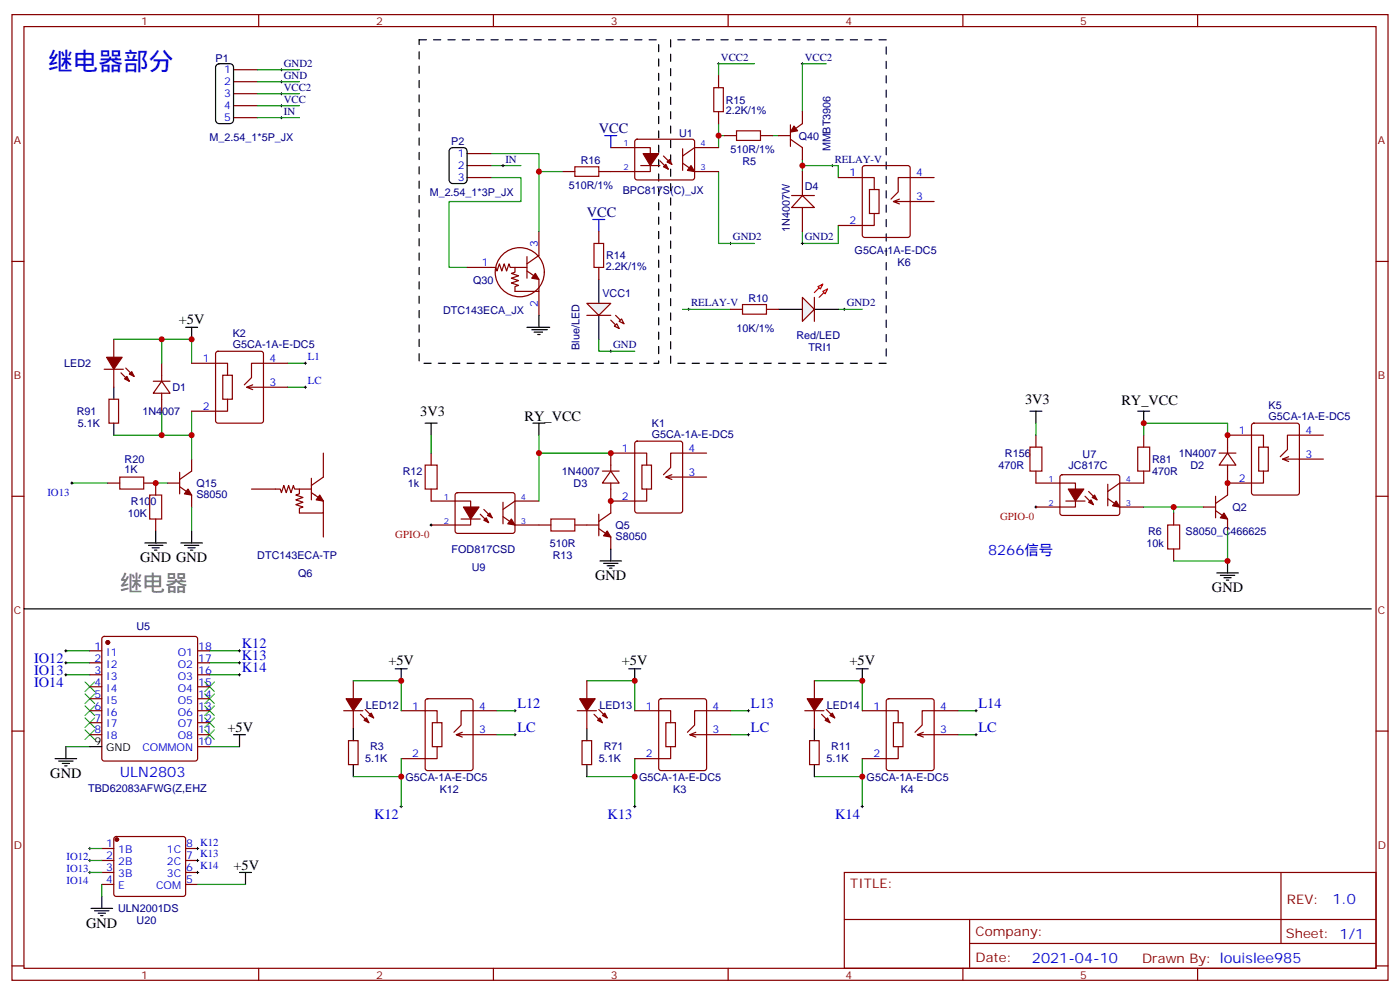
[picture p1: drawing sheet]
<svg xmlns="http://www.w3.org/2000/svg" width="412mm" height="292mm" viewBox="0 0 412 292" stroke-linecap="round" stroke-linejoin="round" font-family="sans-serif">
<g fill="none" stroke="#870000" stroke-width=".35">
<path d="M3.5 4.3h405.4v284.3h-405.4zM7.1 7.8h398.2v277.3h-398.2zM76.2 4.3v3.5M145.3 4.3v3.5M214.5 4.3v3.5M283.6 4.3v3.5M352.8 4.3v3.5M68.8 20.5h7M68.8 24.1h7M68.8 27.6h7M68.8 31.1h7M68.8 34.6h7"/>
<path d="M213.4 39.9h3.6M224 39.9h3.5M3.5 77h3.6M137.6 78.7h8.4l.4 1.1 .7-2.1 .7 2.1 .7-2.1 .7 2.1 .7-2.1 .4 1h4.9M151.7 78.7v1.5l-1.1 .3 2.2 .7-2.2 .7 2.2 .7-2.2 .7 2.2 .7-1.1 .4v1.4h7v-3.5l-3.5-2.5M155.2 75.6v6.3M158.7 68.2v7l-3.5 2.5M405.3 77h3.6M33.5 99.9v5.3M158.7 85.8v7.1M30.7 108.7h5.6M32.1 117.5h2.8v7.1h-2.8z"/>
<path d="M33.5 108.7v5.3M35.6 109.8l2.5 2.5M37 108.4l2.5 2.4M45.2 112.3h4.9M47.6 112.3l2.5 3.5h-4.9zM47.6 107v5.3M47.6 115.8v5.3M56.4 107h10.6v3.5M63.7 103.6l.5-.2h12.7l.7 .5v20l-.5 .6-12.9 .1-.6-.5-.1-20zM65.6 110.5h2.8v7h-2.8zM67 117.5v3.6h-10.6M74.4 113.3l-1.7 .7"/>
<path d="M84.7 107h-10.6v4.2l-2.1 2.1M84.7 114h-12l1.7 .7M52.9 139.1v6.3M56.4 135.2v3.5l-3.5 2.5M127 133.4v3.5M177.4 138.7h5M179.9 138.7l2.5 3.5h-5zM187.2 130.1l.5-.2h12.7l.6 .4 .1 20.1-.5 .6-12.9 .1-.7-.5v-20zM189.1 136.9h2.8v7.1h-2.8zM190.5 136.9v-3.5h-10.6v5.3M197.9 139.8l-1.8 .7M208.1 133.4h-10.5v4.3l-2.2 2.1"/>
<path d="M305.2 138.7v3.5h11.6v7.1h-11.6M305.2 128.1v3.6M312.4 140l.5-.2h16.5l.4 .7v10.8l-.7 .5-16.5-.1-.4-.6v-10.6zM336.9 128.1v3.6M336.9 138.7v3.5h-7.1l-3.5 2.5M359.1 133.4h5M361.6 133.4l2.5 3.5h-5zM361.6 136.9v8.9l-3.5 2.4M368.9 124.8l.5-.2h12.7l.6 .4 .1 20.1-.5 .6-12.9 .1-.7-.5v-20zM370.8 131.7h2.8v7h-2.8zM372.2 138.7v3.5h-10.6M372.2 131.7v-3.6h-10.6v5.3"/>
<path d="M379.6 134.5l-1.8 .7M389.8 128.1h-10.6v4.3l-2.1 2.1M389.8 135.2h-12l1.8 .7M3.5 146.1h3.6M31.7 142.2h3.6M42.3 142.2h3.6v3.6M45.9 152.8v3.6M49.4 142.2h3.5M52.9 143.3l3.5 2.5v3.5M127 144v3.5h11.6v7.1h-11.6M134.3 145.3l.5-.2h16.5l.4 .7-.1 10.8-.6 .5-16.5-.1-.4-.6v-10.6zM135.8 152.8h5.7"/>
<path d="M141.5 151.4l2.4 2.5M142.5 150l2.5 2.5M148.2 152.1l3.5 2.5h10.6M148.2 147.9v6.3M158.7 147.5h-7l-3.5 2.5M169.3 154.6h7.1M176.4 155.6l3.5 2.5v3.5M176.4 151.4v6.4M179.9 142.2v8.9l-3.5 2.4M190.5 144v3.5h-10.6M208.1 140.5h-12l1.8 .7M314 147.5h5.6"/>
<path d="M319.6 146.1l2.5 2.5M320.7 144.7l2.4 2.5M326.3 146.8l3.5 2.5h7.1M326.3 142.6v6.3M345.7 151.1v3.5M354.5 149.3h3.6M358.1 150.4l3.5 2.4v3.6M358.1 146.1v6.4M405.3 146.1h3.6M345.7 161.6v3.6M26.5 191.6h3.5M26.5 195.2h3.5"/>
<path d="M26.5 198.7h3.5M30.2 187.6l.5-.2h26.8l.5 .2 .2 .5v35.3l-.2 .5-.5 .2h-26.8l-.5-.2-.2-.5v-35.3zM58.2 191.6h3.5M58.2 195.2h3.5M58.2 198.7h3.5M3.5 215.3h3.6M26.5 202.2h3.5M26.5 205.7h3.5M26.5 209.3h3.5M26.5 212.8h3.5M26.5 216.3h3.5M58.2 202.2h3.5"/>
<path d="M58.2 205.7h3.5M58.2 209.3h3.5M58.2 212.8h3.5M58.2 216.3h3.5M58.2 219.9h3.5M101.2 209.3h5.7M102.7 218.1h2.8v7h-2.8zM104.1 200.4v5.3M104.1 209.3v5.3M106.2 210.3l2.5 2.5M107.6 208.9l2.5 2.5M118.2 209.3h10.6v3.5"/>
<path d="M125.5 205.9l.4-.2h12.7l.7 .5v20l-.4 .7h-13l-.6-.5-.1-20zM127.4 212.8h2.8v7.1h-2.8zM128.8 219.9v3.5h-10.6M136.2 215.6l-1.8 .7M146.4 209.3h-10.6v4.2l-2.1 2.1M146.4 216.3h-12l1.8 .7M170 209.3h5.7M171.4 218.1h2.9v7h-2.9zM172.9 200.4v5.3M172.9 209.3v5.3M175 210.3l2.4 2.5M176.4 208.9l2.5 2.5"/>
<path d="M187 209.3h10.6v3.5M194.3 205.9l.4-.2h12.7l.7 .5v20l-.4 .7h-13l-.6-.5-.1-20zM196.1 212.8h2.9v7.1h-2.9zM197.6 219.9v3.5h-10.6M205 215.6l-1.8 .7M215.2 209.3h-10.6v4.2l-2.1 2.1M215.2 216.3h-12l1.8 .7M237.1 209.3h5.6M238.5 218.1h2.8v7h-2.8zM239.9 200.4v5.3M239.9 209.3v5.3M242 210.3l2.5 2.5"/>
<path d="M243.4 208.9l2.5 2.5M254 209.3h10.6v3.5M261.3 205.9l.5-.2h12.7l.6 .5 .1 20-.5 .7h-12.9l-.7-.5v-20zM263.2 212.8h2.8v7.1h-2.8zM264.6 219.9v3.5h-10.6M272 215.6l-1.8 .7M282.2 209.3h-10.6v4.2l-2.1 2.1M282.2 216.3h-12l1.8 .7M405.3 215.3h3.6M248.7 256.9h156.6v28.2h-156.6zM377.3 256.9v20.9M248.7 270.7h156.5"/>
<path d="M285.6 277.8h119.6M285.6 270.7v14.2M3.5 284.4h3.6M76.2 285.1v3.5M145.3 285.1v3.5M214.5 285.1v3.5M283.6 285.1v3.5M352.8 285.1v3.5M405.3 284.4h3.6"/>
</g>
<g fill="none" stroke="#000" stroke-width=".35">
<path d="M63.7 19.2l.9-.4h3.1l.7 .2 .3 .5 .1 15.8-.2 .7-.6 .4h-3.4l-.7-.2-.3-.6-.1-15.8zM54.7 96.4h3.5M56.4 96.4v3.5M229.3 91.1h7.1M239.9 91.1h7M33.5 114v3.5M33.5 124.6v3.5M125.2 124.6h3.6M127 124.6v3.5M157 124.6h3.5M158.7 124.6v3.5M303.4 121.1h3.5"/>
<path d="M305.2 121.1v3.5M335.1 121.1h3.6M336.9 121.1v3.5M42.7 159.9h6.3M45.9 156.4v3.5M53.3 159.9h6.3M56.4 156.4v3.5M7.1 179.3h396.8M43.7 160.6h4.3M44.8 161.3h2.1M45.5 162h.7M54.3 160.6h4.3"/>
<path d="M55.4 161.3h2.1M56.1 162h.7M176.7 165.2h6.4M177.8 165.9h4.2M178.9 166.6h2.1M179.6 167.3h.7M179.9 161.6v3.6M358.4 168.7h6.4M359.5 169.4h4.2M360.5 170.1h2.2M361.2 170.8h.7M361.6 165.2v3.5"/>
<path d="M116.4 196.9h3.5M118.2 196.9v3.5M185.2 196.9h3.5M187 196.9v3.5M252.2 196.9h3.6M254 196.9v3.5M19.4 219.9v3.5M26.5 219.9h3.5M68.8 216.3h3.5M70.6 216.3v3.6M104.1 214.6v3.5M172.9 214.6v3.5"/>
<path d="M239.9 214.6v3.5M16.2 223.4h6.4M17.3 224.1h4.2M18.3 224.8h2.2M19 225.5h.8M104.1 225.1v3.6M172.9 225.1v3.6M239.9 225.1v3.6"/>
</g>
<path d="M217 38.5h7v2.8h-7zM125.2 136.9h3.6v7.1h-3.6zM303.4 131.7h3.5v7h-3.5zM335.1 131.7h3.6v7h-3.6zM35.3 140.5h7v3.5h-7zM44.1 145.8h3.5v7h-3.5zM162.3 152.8h7v3.6h-7zM344 154.6h3.5v7h-3.5z" fill="none" stroke="#a10000" stroke-width=".35"/>
<g fill="none" stroke="#008700" stroke-width=".35">
<path d="M211.7 39.9h1.7M227.5 39.9h1.8M144.6 52.3h8.9v7h-21.2v19.4h5.3M144.6 45.2h14.1v5.3M144.6 48.8h8.9M165.8 50.5h-7.1v17.7M236.4 47v3.5M33.5 99.9h22.9v7.1M47.6 99.9v7.1M201.1 91.1h14.1M246.9 91.1h7.1M84.7 107h5.3"/>
<path d="M84.7 114h5.3M47.6 121.1v7h-14.1M47.6 128.1h8.8M56.4 121.1v14.1M127 128.1v5.3M158.7 128.1v19.4M158.7 133.4h21.2M305.2 124.6v3.5M336.9 128.1v-3.5h24.7v3.5M21.2 142.2h10.5M45.9 142.2h3.5M56.4 149.3v7.1"/>
<path d="M336.9 149.3h17.6M345.7 149.3v1.8M361.6 156.4v8.8h-15.9M19.4 198.7h7.1M19.4 195.2h7.1M19.4 191.6h7.1M61.7 198.7h8.9M61.7 195.2h8.9M61.7 191.6h8.9M19.4 219.9h7.1M61.7 219.9h8.9M104.1 200.4h14.1v8.9"/>
<path d="M146.4 216.3h5.3M146.4 209.3h5.3M172.9 200.4h14.1v8.9M215.2 216.3h5.3M215.2 209.3h5.3M239.9 200.4h14.1v8.9M282.2 216.3h5.3M282.2 209.3h5.3M104.1 228.7h14.1M118.2 223.4v14.1M172.9 228.7h14.1M187 223.4v14.1"/>
<path d="M239.9 228.7h14.1M254 223.4v14.1"/>
</g>
<g fill="none" stroke="#000" stroke-width=".29">
<path d="M244.8 48.8h.7M245.2 48.4v.7M202.5 91.1h.7M202.8 90.7v.7M248.4 91.1h.7M248.7 90.7v.7M89.6 107h.7M89.6 114h.7M90 106.6v.7M90 113.7v.7M20.8 142.2h.7M21.2 141.9v.7"/>
<path d="M126.6 154.6h.8M127 154.2v.7M304.8 149.3h.7M305.2 148.9v.7M19 198.7h.8M19 195.2h.8M19 191.6h.8M19.4 191.3v.7M19.4 194.8v.7M19.4 198.3v.7M70.2 198.7h.7M70.2 195.2h.7"/>
<path d="M70.2 191.6h.7M70.6 191.3v.7M70.6 194.8v.7M70.6 198.3v.7M151.3 216.3h.7M151.3 209.3h.7M151.7 208.9v.7M151.7 216v.7M220.1 216.3h.7M220.1 209.3h.7M220.5 208.9v.7M220.5 216v.7"/>
<path d="M287.2 216.3h.7M287.2 209.3h.7M287.5 208.9v.7M287.5 216v.7M117.8 237.5h.7M118.2 237.1v.7M186.6 237.5h.7M187 237.1v.7M253.6 237.5h.8M254 237.1v.7"/>
</g>
<g fill="#870000" stroke="#870000" stroke-width=".35">
<path d="M328.8 147.5l1 1.8-2.1-.4z"/>
<path d="M320.7 147.9l.7-.7 .7 1.4z"/>
<path d="M321.7 146.5l.7-.7 .7 1.4z"/>
<path d="M314.7 144h4.6l-2.5 3.5z"/>
<path d="M360.5 151.1l1.1 1.7-2.1-.3z"/>
<path d="M150.6 152.8l1.1 1.8-2.1-.4z"/>
<path d="M142.5 153.2l.7-.7 .7 1.4z"/>
<path d="M143.6 151.8l.7-.7 .7 1.4z"/>
<path d="M136.5 149.3h4.6l-2.5 3.5z"/>
<path d="M178.9 156.4l1 1.7-2.1-.3z"/>
<path d="M55.4 144l1 1.8-2.1-.4z"/>
<path d="M36.7 111.5l.7-.7 .7 1.5z"/>
<path d="M38.1 110.1l.7-.7 .7 1.4z"/>
<path d="M31.4 105.2h4.6l-2.5 3.5z"/>
<path d="M107.9 211.4l.8 1.4-1.5-.7z"/>
<path d="M108.7 210.7l.7-.7 .7 1.4z"/>
<path d="M102 205.7h4.5l-2.4 3.6z"/>
<path d="M176 212.1l.7-.7 .7 1.4z"/>
<path d="M177.4 210.7l.8-.7 .7 1.4z"/>
<path d="M170.7 205.7h4.6l-2.4 3.6z"/>
<path d="M243.8 211.4l.7 1.4-1.4-.7z"/>
<path d="M244.5 210.7l.7-.7 .7 1.4z"/>
<path d="M237.8 205.7h4.6l-2.5 3.6z"/>
<path d="M157.7 80.5l1 1.8-2.1-.4z"/>
<circle cx="31.7" cy="189.2" r=".53"/>
</g>
<g fill="none" stroke="#3c3" stroke-width=".35">
<path d="M25 200.8l2.9 2.8M25 204.3l2.9 2.9M25 207.9l2.9 2.8M25 211.4l2.9 2.8M25 214.9l2.9 2.8M27.9 200.8l-2.9 2.8M27.9 204.3l-2.9 2.9M27.9 207.9l-2.9 2.8M27.9 211.4l-2.9 2.8M27.9 214.9l-2.9 2.8M60.3 207.9l2.8 2.8M60.3 204.3l2.8 2.9"/>
<path d="M60.3 214.9l2.8 2.8M60.3 211.4l2.8 2.8M60.3 200.8l2.8 2.8M63.1 207.9l-2.8 2.8M63.1 204.3l-2.8 2.9M63.1 214.9l-2.8 2.8M63.1 211.4l-2.8 2.8M63.1 200.8l-2.8 2.8"/>
</g>
<circle cx="153.1" cy="80.2" r="7.2" fill="none" stroke="#600" stroke-width=".35"/>
<path d="M236.4 87.6l3.5 3.5-3.5 3.5z" fill="#f0f0f0" stroke="#870000" stroke-width=".35"/>
<path d="M242.4 83.7l-2.5 2.4M243.8 85.1l-2.5 2.5" fill="none" stroke="#f00" stroke-width=".35"/>
<g fill="#f0f0f0" stroke="#f00" stroke-width=".35">
<path d="M242.4 85.8l1.4-.7-.7 1.4z"/>
<path d="M240.9 84.4l1.5-.7-.7 1.4z"/>
</g>
<path d="M215.2 91.1h3.5M225.8 91.1h3.5M239.9 87.6v7" fill="none" stroke="#870000" stroke-width=".35"/>
<path d="M218.7 89.7h7.1v2.8h-7.1z" fill="none" stroke="#a10000" stroke-width=".35"/>
<path d="M179.6 103.4h.7M179.9 103.1v.7" fill="none" stroke="#000" stroke-width=".29"/>
<path d="M176.4 99.9v3.5h10.6" fill="none" stroke="#008700" stroke-width=".35"/>
<path d="M174.6 64.6h3.6M176.4 64.6v3.6" fill="none" stroke="#00f" stroke-width=".35"/>
<path d="M176.4 82.3v7M176.4 92.9v7" fill="none" stroke="#000" stroke-width=".35"/>
<path d="M172.9 89.3h7l-3.5 3.6z" fill="#f0f0f0" stroke="#870000" stroke-width=".35"/>
<path d="M179.9 94.3l2.5 2.4M181.3 92.9l2.5 2.4" fill="none" stroke="#870000" stroke-width=".35"/>
<g fill="#f0f0f0" stroke="#870000" stroke-width=".35">
<path d="M181.7 95.3l.7 1.4-1.4-.7z"/>
<path d="M182.4 94.6l.7-.7 .7 1.4z"/>
</g>
<path d="M176.4 68.2v3.5M176.4 78.7v3.6M172.9 92.9h7" fill="none" stroke="#870000" stroke-width=".35"/>
<path d="M175 71.7h2.8v7h-2.8z" fill="none" stroke="#a10000" stroke-width=".35"/>
<path d="M123.5 11.7h70.5v95.3h-70.5v-95.3M197.6 11.7v95.3h63.5v-95.3h-63.5" fill="none" stroke="#000" stroke-width=".35" stroke-dasharray="2.1 2.1"/>
<path d="M236.4 48.8h10.5v3.5M246.9 66.4v5.3h-10.5v-3.5" fill="none" stroke="#008700" stroke-width=".35"/>
<path d="M236.4 57.6l3.5 3.5h-6.7z" fill="#fff" stroke="#870000" stroke-width=".35"/>
<g fill="none" stroke="#870000" stroke-width=".35">
<path d="M211.7 22.3v3.5M211.7 32.9v3.5M229.3 39.9h3.5M232.8 36.8v6.3M236.4 32.9v3.5l-2.5 1.8M137.6 45.2h7M137.6 48.8h7M137.6 52.3h7M165.8 50.5h3.5M179.9 43.5h11.7v7h-15.2M187.2 41.2l.5-.2h16.5l.4 .7-.1 10.9-.6 .4-16.5-.1-.4-.6v-10.6zM188.7 48.8h5.7"/>
<path d="M194.4 47.3l2.4 2.5M195.4 45.9l2.5 2.5M201.1 48l3.5 2.5h7.1M201.1 43.8v6.4M211.7 43.5h-7.1l-3.5 2.4M232.8 41l3.6 2.5v3.5M233.2 57.6h6.7M236.4 50.5v7.1M246.9 52.3h10.6v3.5M254.2 49l.5-.2h12.7l.7 .4v20l-.5 .7h-12.9l-.6-.4-.1-20zM256.1 55.8h2.8v7.1h-2.8zM264.9 58.6l-1.7 .7"/>
<path d="M275.2 52.3h-10.6v4.2l-2.1 2.1M275.2 59.3h-12l1.7 .7M236.4 61.1v7.1M257.5 62.9v3.5h-10.6M95.2 133.4v7.1l-3.5 2.4M74.1 144h8.4l.4 1.1 .7-2.2 .7 2.2 .7-2.2 .7 2.2 .7-2.2 .4 1.1h4.9M88.2 144v1.4l-1.1 .4 2.2 .7-2.2 .7 2.2 .7-2.2 .7 2.2 .7-1.1 .3v1.5h7v-3.6l-3.5-2.4M91.7 140.8v6.4M95.2 151.1v7M30 249.8h3.5M30 253.4h3.5M30 256.9h3.5"/>
<path d="M33.7 246.5l.5-.2h19.8l.5 .2 .2 .5v16.2l-.3 .5-.4 .2h-19.8l-.5-.2-.2-.5v-16.2zM54.7 249.8h3.5M54.7 253.4h3.5M54.7 256.9h3.5M30 260.4h3.5M54.7 260.4h3.5"/>
</g>
<g fill="none" stroke="#000" stroke-width=".29">
<path d="M211.3 18.8h.7M211.7 18.4v.7M236 18.8h.7M236.4 18.4v.7M82.5 34.6h.8M82.5 20.5h.8M82.5 24.1h.8M82.5 27.6h.8M82.5 31.1h.8M82.9 20.2v.7M82.9 23.7v.7M82.9 27.2v.7"/>
<path d="M82.9 30.8v.7M82.9 34.3v.7M147.8 48.8h.7M148.2 48.4v.7M214.8 71.7h.7M215.2 71.3v.7M236 71.7h.7M236.4 71.3v.7M26.1 249.8h.7M26.1 253.4h.7M26.1 256.9h.7M26.5 249.5v.7"/>
<path d="M26.5 253v.7M26.5 256.5v.7M57.9 249.8h.7M57.9 253.4h.7M57.9 256.9h.7M58.2 249.5v.7M58.2 253v.7M58.2 256.5v.7"/>
</g>
<g fill="none" stroke="#008700" stroke-width=".35">
<path d="M222.2 18.8h-10.5v3.5M243.4 18.8h-7v14.1M75.8 34.6h12.4M75.8 31.1h12.4M75.8 27.6h12.4M75.8 24.1h12.4M75.8 20.5h12.4M211.7 36.4v7.1M211.7 50.5v21.2h10.5M26.5 249.8h3.5M26.5 253.4h3.5M26.5 256.9h3.5"/>
<path d="M30 260.4v3.5M58.2 260.4h14.1"/>
</g>
<path d="M210.3 25.8h2.8v7.1h-2.8zM169.3 49.1h7.1v2.8h-7.1z" fill="none" stroke="#a10000" stroke-width=".35"/>
<g fill="none" stroke="#000" stroke-width=".35">
<path d="M132.5 43.9l.8-.4h3.2l.7 .2 .3 .5 .1 8.8-.3 .6-.5 .4h-3.5l-.6-.2-.4-.5v-8.8zM155.2 96.4h6.7M156.6 97.1h4.6M157.3 97.8h2.5M158.4 98.5h.7M158.7 92.9v3.5M70.6 256.9h3.5M72.3 256.9v3.5M26.8 267.5h6.4M27.9 268.2h4.2M28.9 268.9h2.1M29.6 269.6h.7"/>
<path d="M30 263.9v3.6"/>
</g>
<path d="M178.2 39.9h3.5M179.9 39.9v3.6" fill="none" stroke="#00f" stroke-width=".35"/>
<g fill="#870000" stroke="#870000" stroke-width=".35">
<path d="M233.9 37.1l1 1.4-2.1 .4z"/>
<path d="M203.6 48.8l1 1.7-2.1-.3z"/>
<path d="M195.4 49.1l.7-.7 .7 1.4z"/>
<path d="M196.5 47.7l.7-.7 .7 1.4z"/>
<path d="M189.4 45.2h4.6l-2.4 3.6z"/>
<path d="M94.2 145.8l1 1.7-2.1-.3z"/>
<circle cx="34.4" cy="247.2" r=".53"/>
</g>
<g fill="#c00">
<circle cx="361.6" cy="165.2" r=".88"/>
<circle cx="345.7" cy="149.3" r=".88"/>
<circle cx="179.9" cy="147.5" r=".88"/>
<circle cx="179.9" cy="133.4" r=".88"/>
<circle cx="158.8" cy="133.4" r=".88"/>
<circle cx="45.9" cy="142.2" r=".88"/>
<circle cx="47.6" cy="128.1" r=".88"/>
<circle cx="56.4" cy="128.1" r=".88"/>
<circle cx="47.6" cy="99.9" r=".88"/>
<circle cx="56.4" cy="99.9" r=".88"/>
<circle cx="118.2" cy="228.7" r=".88"/>
<circle cx="118.2" cy="200.4" r=".88"/>
<circle cx="187" cy="200.4" r=".88"/>
<circle cx="187" cy="228.7" r=".88"/>
<circle cx="254" cy="200.4" r=".88"/>
<circle cx="254" cy="228.7" r=".88"/>
<circle cx="361.6" cy="142.2" r=".88"/>
<circle cx="361.6" cy="128.1" r=".88"/>
<circle cx="336.9" cy="124.6" r=".88"/>
<circle cx="158.8" cy="50.5" r=".88"/>
<circle cx="211.7" cy="39.9" r=".88"/>
<circle cx="236.4" cy="48.8" r=".88"/>
</g>
<text font-size="7.4" fill="#00f" x="14.1" y="20.5">继电器部分</text>
<text font-size="6.7" fill="#666" x="35.3" y="174">继电器</text>
<g font-size="4.2" fill="#000080">
<text x="176.4" y="39.2">VCC</text>
<text x="172.9" y="63.9">VCC</text>
</g>
<g font-size="4.2">
<text x="52.7" y="95.3">+5V</text>
<text x="301.9" y="119">3V3</text>
<text x="330.3" y="119.3">RY_VCC</text>
<text x="123.8" y="122.5">3V3</text>
<text x="154.5" y="123.9">RY_VCC</text>
<text x="41.3" y="165.5">GND GND</text>
<text x="175.3" y="170.8">GND</text>
<text x="357" y="174.3">GND</text>
<text x="114.4" y="195.8">+5V</text>
<text x="183.2" y="195.8">+5V</text>
<text x="250.2" y="195.8">+5V</text>
<text x="67" y="215.6">+5V</text>
<text x="14.8" y="229">GND</text>
<text x="68.8" y="256.2">+5V</text>
<text x="25.4" y="273.1">GND</text>
</g>
<g font-size="4.2" fill="#00f">
<text x="291" y="163.4">8266信号</text>
<text x="71.3" y="190.7">K12</text>
<text x="10" y="195.3">IO12</text>
<text x="71.3" y="197.8">K14</text>
<text x="71.3" y="194.3">K13</text>
<text x="10" y="202.4">IO14</text>
<text x="10" y="198.9">IO13</text>
<text x="152.4" y="208.4">L12</text>
<text x="221.2" y="208.4">L13</text>
<text x="288.2" y="208.4">L14</text>
<text x="152.4" y="215.4">LC</text>
<text x="221.2" y="215.4">LC</text>
<text x="288.2" y="215.4">LC</text>
<text x="35.3" y="228.7">ULN2803</text>
<text x="110.2" y="241.1">K12</text>
<text x="179" y="241.1">K13</text>
<text x="246" y="241.1">K14</text>
<text x="392.5" y="266.2">1.0</text>
<text x="304" y="283.5">2021-04-10</text>
</g>
<g font-size="3.9" fill="#800">
<text x="250.5" y="261.5">TITLE:</text>
<text x="379.1" y="266.2">REV:</text>
<text x="287.4" y="275.7">Company:</text>
<text x="378.7" y="276.3">Sheet: 1/1</text>
<text x="287.4" y="283.4">Date:</text>
<text x="336.4" y="283.4">Drawn By: louislee985</text>
</g>
<g font-size="3.2" fill="#800">
<text x="41.6" y="7.3">1</text>
<text x="110.8" y="7.3">2</text>
<text x="179.9" y="7.3">3</text>
<text x="249.1" y="7.3">4</text>
<text x="318.2" y="7.3">5</text>
<text x="4.1" y="42.4">A</text>
<text x="405.9" y="42.4">A</text>
<text x="4.1" y="111.5">B</text>
<text x="405.9" y="111.5">B</text>
<text x="4.1" y="180.7">C</text>
<text x="405.9" y="180.7">C</text>
<text x="4.1" y="249.8">D</text>
<text x="405.9" y="249.8">D</text>
<text x="41.6" y="288.1">1</text>
<text x="110.8" y="288.1">2</text>
<text x="179.9" y="288.1">3</text>
<text x="249.1" y="288.1">4</text>
<text x="318.2" y="288.1">5</text>
</g>
<g font-size="3.2" fill="#000080">
<text x="212.4" y="17.9">VCC2</text>
<text x="237.1" y="17.9">VCC2</text>
<text x="63.5" y="18.2">P1</text>
<text x="83.6" y="19.6">GND2</text>
<text x="83.6" y="23.2">GND</text>
<text x="83.6" y="26.7">VCC2</text>
<text x="83.6" y="33.8">IN</text>
<text x="83.6" y="30.2">VCC</text>
<text x="213.8" y="33.6">2.2K/1%</text>
<text x="213.8" y="30.5">R15</text>
<text x="61.7" y="41.5">M_2.54_1*5P_JX</text>
<text x="200" y="40.3">U1</text>
<text x="235.3" y="41.3">Q40</text>
<text x="132.9" y="42.8">P2</text>
<text x="148.9" y="47.9">IN</text>
<text x="215.2" y="45">510R/1%</text>
<text x="244.7" y="44.6" transform="rotate(-90 244.7 44.6)">MMBT3906</text>
<text x="245.9" y="47.9">RELAY-V</text>
<text x="171.1" y="48.2">R16</text>
<text x="218.7" y="48.6">R5</text>
<text x="126.6" y="57.6">M_2.54_1*3P_JX</text>
<text x="167.6" y="55.6">510R/1%</text>
<text x="183.4" y="57">BPC817S(C)_JX</text>
<text x="237.1" y="55.9">D4</text>
<text x="215.9" y="70.8">GND2</text>
<text x="232.7" y="68.3" transform="rotate(-90 232.7 68.3)">1N4007W</text>
<text x="237.1" y="70.8">GND2</text>
<text x="178.5" y="76.4">R14</text>
<text x="251.8" y="74.7">G5CA-1A-E-DC5</text>
<text x="139.3" y="83.5">Q30</text>
<text x="178.5" y="79.5">2.2K/1%</text>
<text x="264.4" y="78.3">K6</text>
<text x="177.4" y="87.3">VCC1</text>
<text x="220.5" y="88.8">R10</text>
<text x="130.5" y="92.3">DTC143ECA_JX</text>
<text x="203.6" y="90.2">RELAY-V</text>
<text x="249.4" y="90.2">GND2</text>
<text x="68.5" y="99.1">K2</text>
<text x="217" y="97.6">10K/1%</text>
<text x="234.6" y="99.7">Red/LED</text>
<text x="68.5" y="102.4">G5CA-1A-E-DC5</text>
<text x="170.7" y="103.1" transform="rotate(-90 170.7 103.1)">Blue/LED</text>
<text x="180.6" y="102.6">GND</text>
<text x="238.1" y="103.3">TRI1</text>
<text x="18.9" y="108.1">LED2</text>
<text x="50.8" y="115.3">D1</text>
<text x="22.6" y="122.2">R91</text>
<text x="22.9" y="125.7">5.1K</text>
<text x="42" y="122.1">1N4007</text>
<text x="192" y="125.6">K1</text>
<text x="373.7" y="123.5">G5CA-1A-E-DC5</text>
<text x="373.7" y="120.3">K5</text>
<text x="192" y="128.8">G5CA-1A-E-DC5</text>
<text x="36.7" y="136.2">R20</text>
<text x="296" y="134.5">R156</text>
<text x="318.9" y="135">U7</text>
<text x="339.4" y="136.5">R81</text>
<text x="347.2" y="134.7">1N4007</text>
<text x="36.7" y="139.4">1K</text>
<text x="57.9" y="143.5">Q15</text>
<text x="118.7" y="139.8">R12</text>
<text x="120.1" y="143.4">1k</text>
<text x="165.5" y="140">1N4007</text>
<text x="169" y="143.5">D3</text>
<text x="294.1" y="138.1">470R</text>
<text x="314.8" y="138.2">JC817C</text>
<text x="339.4" y="139.8">470R</text>
<text x="350.6" y="138.2">D2</text>
<text x="38.6" y="148.8">R100</text>
<text x="57.9" y="146.7">S8050</text>
<text x="37.7" y="152.3">10K</text>
<text x="181.3" y="155.9">Q5</text>
<text x="363" y="150.6">Q2</text>
<text x="162" y="161.2">510R</text>
<text x="181.3" y="159.1">S8050</text>
<text x="337.7" y="161.1">10k</text>
<text x="338.2" y="157.6">R6</text>
<text x="349.2" y="157.5">S8050_C466625</text>
<text x="75.8" y="164.7">DTC143ECA-TP</text>
<text x="133" y="162.9">FOD817CSD</text>
<text x="162.8" y="164.7">R13</text>
<text x="87.8" y="170">Q6</text>
<text x="139" y="168.2">U9</text>
<text x="40.2" y="185.6">U5</text>
<text x="107.8" y="208.6">LED12</text>
<text x="176.6" y="208.6">LED13</text>
<text x="243.6" y="208.6">LED14</text>
<text x="109" y="221">R3</text>
<text x="177.8" y="221">R71</text>
<text x="244.9" y="221">R11</text>
<text x="107.6" y="224.5">5.1K</text>
<text x="176.4" y="224.5">5.1K</text>
<text x="243.4" y="224.5">5.1K</text>
<text x="26" y="233.3">TBD62083AFWG(Z,EHZ</text>
<text x="119.5" y="230">G5CA-1A-E-DC5</text>
<text x="129.5" y="233.5">K12</text>
<text x="188.3" y="230">G5CA-1A-E-DC5</text>
<text x="198.3" y="233.5">K3</text>
<text x="255.3" y="230">G5CA-1A-E-DC5</text>
<text x="265.3" y="233.5">K4</text>
<text x="34.8" y="268.6">ULN2001DS</text>
<text x="40.2" y="272.1">U20</text>
</g>
<g font-size="3.2" fill="#00f">
<text x="66.1" y="21.6">1</text>
<text x="66.1" y="25.1">2</text>
<text x="66.1" y="28.6">3</text>
<text x="66.1" y="32.2">4</text>
<text x="66.1" y="35.7">5</text>
<text x="134.9" y="46.3">1</text>
<text x="134.9" y="49.8">2</text>
<text x="134.9" y="53.3">3</text>
<text x="250.2" y="51.9">1</text>
<text x="269.9" y="51.9">4</text>
<text x="269.9" y="59">3</text>
<text x="250.2" y="66">2</text>
<text x="158.4" y="72.7" transform="rotate(-90 158.4 72.7)">3</text>
<text x="141.9" y="78.4">1</text>
<text x="158.4" y="90.3" transform="rotate(-90 158.4 90.3)">2</text>
<text x="59.7" y="106.6">1</text>
<text x="79.4" y="106.6">4</text>
<text x="90.7" y="106.1">L1</text>
<text x="79.4" y="113.7">3</text>
<text x="90.7" y="113.1">LC</text>
<text x="59.7" y="120.7">2</text>
<text x="364.9" y="127.8">1</text>
<text x="384.5" y="127.8">4</text>
<text x="183.2" y="133.1">1</text>
<text x="202.8" y="133.1">4</text>
<text x="384.5" y="134.8">3</text>
<text x="202.8" y="140.1">3</text>
<text x="364.9" y="141.9">2</text>
<text x="14" y="145.9">IO13</text>
<text x="183.2" y="147.2">2</text>
<text x="27.8" y="191.3">1</text>
<text x="58.4" y="191.3">18</text>
<text x="27.8" y="194.8">2</text>
<text x="31.3" y="193">I1</text>
<text x="31.3" y="196.6">I2</text>
<text x="52.4" y="196.6">O2</text>
<text x="52.4" y="193">O1</text>
<text x="58.4" y="194.8">17</text>
<text x="27.8" y="198.3">3</text>
<text x="27.8" y="201.9">4</text>
<text x="31.3" y="200.1">I3</text>
<text x="31.3" y="203.6">I4</text>
<text x="52.4" y="203.6">O4</text>
<text x="52.4" y="200.1">O3</text>
<text x="58.4" y="201.9">15</text>
<text x="58.4" y="198.3">16</text>
<text x="27.8" y="205.4">5</text>
<text x="27.8" y="208.9">6</text>
<text x="31.3" y="207.2">I5</text>
<text x="52.4" y="207.2">O5</text>
<text x="58.4" y="208.9">13</text>
<text x="58.4" y="205.4">14</text>
<text x="121.5" y="208.9">1</text>
<text x="141.1" y="208.9">4</text>
<text x="190.2" y="208.9">1</text>
<text x="209.9" y="208.9">4</text>
<text x="257.3" y="208.9">1</text>
<text x="276.9" y="208.9">4</text>
<text x="27.8" y="212.4">7</text>
<text x="27.8" y="216">8</text>
<text x="31.3" y="210.7">I6</text>
<text x="31.3" y="214.2">I7</text>
<text x="52.4" y="214.2">O7</text>
<text x="52.4" y="210.7">O6</text>
<text x="58.4" y="216">11</text>
<text x="58.4" y="212.4">12</text>
<text x="141.1" y="216">3</text>
<text x="209.9" y="216">3</text>
<text x="276.9" y="216">3</text>
<text x="31.3" y="217.7">I8</text>
<text x="42" y="221.3">COMMON</text>
<text x="52.4" y="217.7">O8</text>
<text x="58.4" y="219.5">10</text>
<text x="121.5" y="223">2</text>
<text x="190.2" y="223">2</text>
<text x="257.3" y="223">2</text>
<text x="31.3" y="249.5">1</text>
<text x="34.8" y="251.2">1B</text>
<text x="49.1" y="251.2">1C</text>
<text x="54.9" y="249.5">8 K12</text>
<text x="19.6" y="253.3">IO12</text>
<text x="19.6" y="256.8">IO13</text>
<text x="31.3" y="253">2</text>
<text x="31.3" y="256.5">3</text>
<text x="34.8" y="254.8">2B</text>
<text x="49.1" y="254.8">2C</text>
<text x="54.9" y="256.5">6 K14</text>
<text x="54.9" y="253">7 K13</text>
<text x="19.6" y="260.3">IO14</text>
<text x="31.3" y="260.1">4</text>
<text x="34.8" y="258.3">3B</text>
<text x="34.8" y="261.8">E</text>
<text x="46" y="261.8">COM</text>
<text x="49.1" y="258.3">3C</text>
<text x="54.9" y="260.1">5</text>
</g>
<g font-size="3.2" fill="#f00">
<text x="294.6" y="153.1">GPIO-0</text>
<text x="116.5" y="158.4">GPIO-0</text>
</g>
<g font-size="3.2">
<text x="27.8" y="219.5">9</text>
<text x="31.3" y="221.3">GND</text>
</g>
<g font-size="2.5" fill="#00f">
<text x="183.6" y="43.1">1</text>
<text x="206.4" y="43.1">4</text>
<text x="183.6" y="50.2">2</text>
<text x="206.4" y="50.2">3</text>
<text x="308.9" y="141.9">1</text>
<text x="331.6" y="141.9">4</text>
<text x="130.7" y="147.2">1</text>
<text x="153.5" y="147.2">4</text>
<text x="308.9" y="148.9">2</text>
<text x="331.6" y="148.9">3</text>
<text x="130.7" y="154.2">2</text>
<text x="153.5" y="154.2">3</text>
</g>
</svg>
